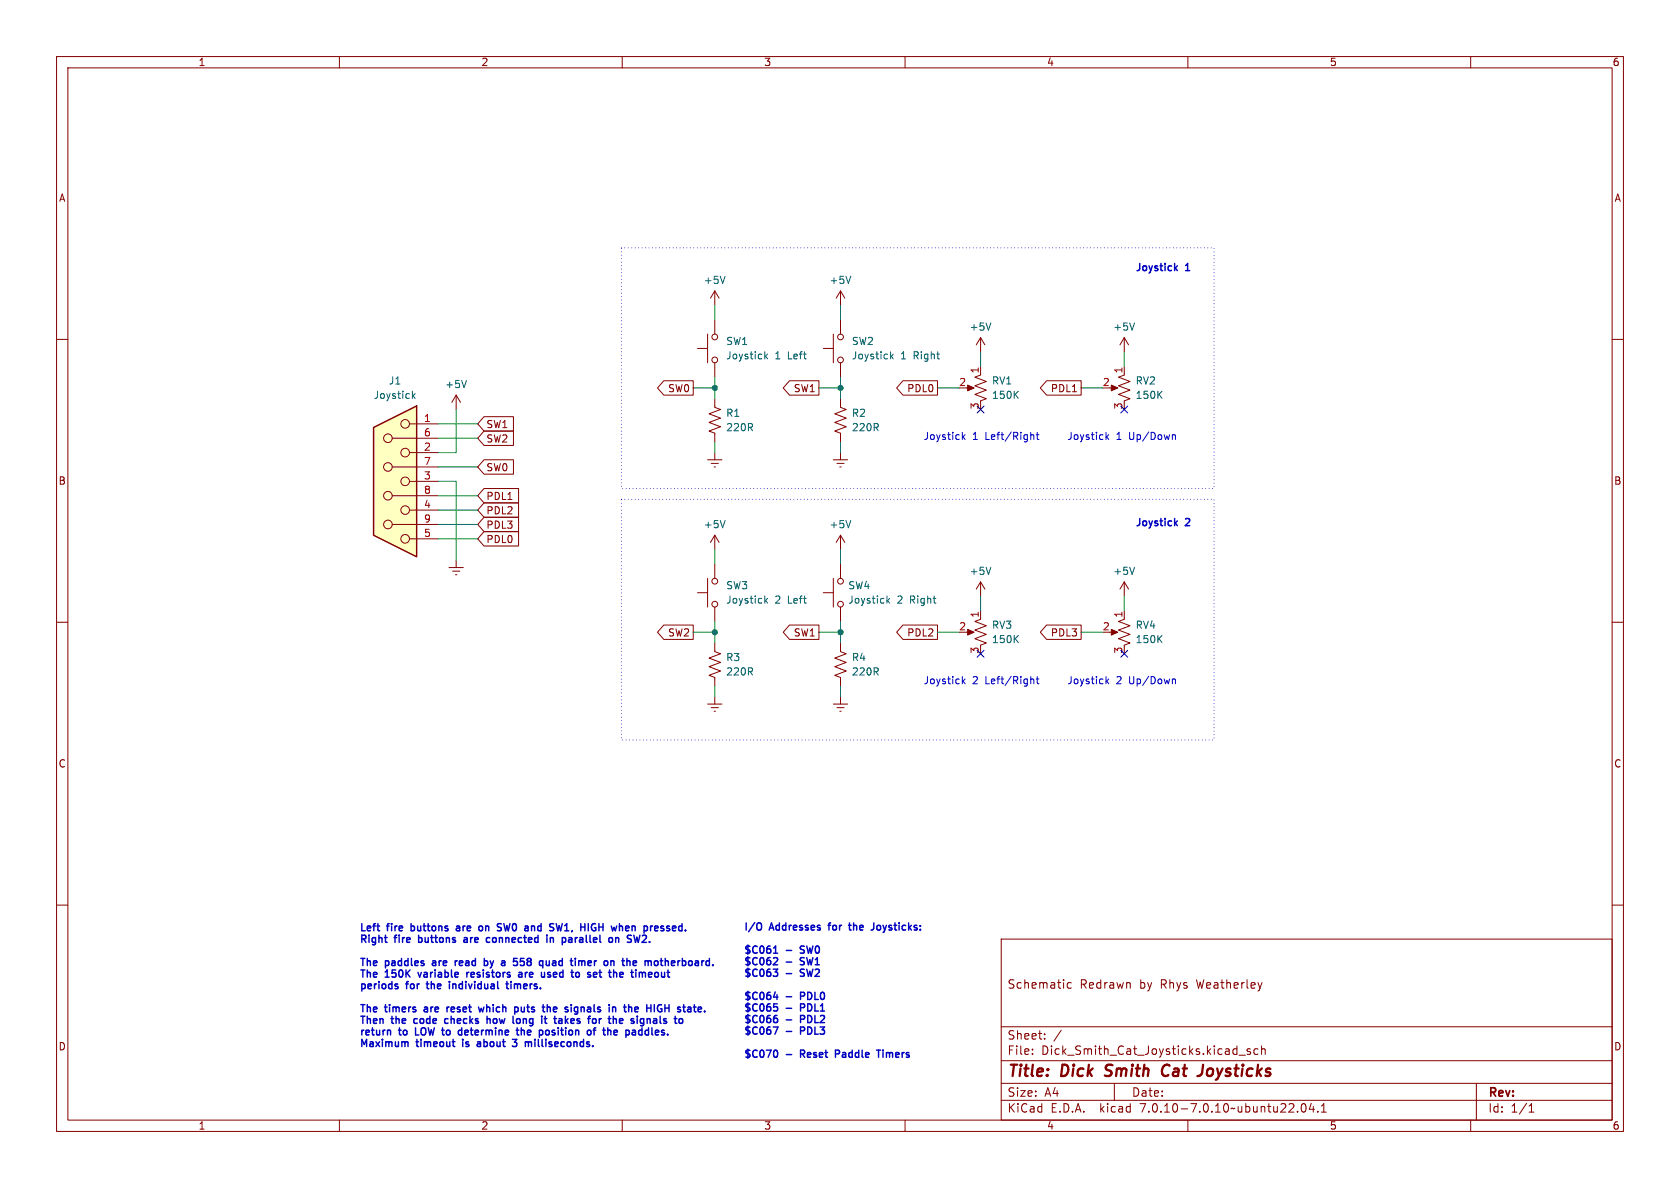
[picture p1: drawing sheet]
<svg xmlns="http://www.w3.org/2000/svg" width="297mm" height="210mm" viewBox="0 0 297 210" stroke-linecap="round" stroke-linejoin="round" font-family="sans-serif">
<g fill="none" stroke="#840000" stroke-width=".18">
<path d="M10 10h277v190h-277zM12 12h273v186h-273zM60 10v2M110 10v2M160 10v2M210 10v2M260 10v2M10 60h2M125.1 59.1v5M126.4 51.4v2.6M126.4 56.5v2.6M126.4 51.4l-.8 1.3"/>
<path d="M126.4 51.4l.7 1.3M147.3 59.1v5M148.6 51.4v2.6M148.6 56.5v2.6M148.6 51.4l-.8 1.3M148.6 51.4l.8 1.3M173.4 59.7v2.5M173.4 59.7l-.8 1.3M173.4 59.7l.7 1.3M198.8 59.7l-.8 1.3M198.8 59.7v2.5M198.8 59.7l.7 1.3"/>
<path d="M285 60h2M80.6 69.9l-.7 1.2M80.6 69.9v2.5M80.6 69.9l.8 1.2M123.3 61.6h1.8M126.4 70.5v1.5l1 .4-2.1 .8 2.1 .7-2.1 .8 2.1 .7-2.1 .8 1.1 .4v1.5M126.4 64.1v2.6M145.5 61.6h1.8M148.6 70.5v1.5l1 .4-2 .8 2 .7-2 .8 2 .7-2 .8 1 .4v1.5M148.6 64.1v2.6M170.8 68.6h1M173.4 66.3l-1.1 .4 2.1 .7-2.1 .8 2.1 .8-2.1 .7 2.1 .8-1 .4v.2"/>
<path d="M173.4 64.8v1.2M196.2 68.6h1M198.8 66.3l-1.1 .4 2.1 .7-2.1 .8 2.1 .8-2.1 .7 2.1 .8-1 .4v.2M198.8 64.8v1.2M125.1 81.3h2.5M125.7 81.9h1.3M126.2 82.6h.3M126.4 94.6l-.8 1.3M126.4 80v1.3M126.4 94.6v2.6M126.4 99.7v2.5M126.4 94.6l.7 1.3"/>
<path d="M147.3 81.3h2.6M148 81.9h1.2M148.5 82.6h.2M148.6 80v1.3M148.6 94.6v2.6M148.6 99.7v2.5M148.6 94.6l-.8 1.3M148.6 94.6l.8 1.3M10 110h2M123.3 104.8h1.8M125.1 102.2v5.1M126.4 113.7v1.5l1 .4-2.1 .7 2.1 .8-2.1 .8 2.1 .7-2.1 .8 1.1 .4v1.5"/>
<path d="M126.4 107.3v2.6M145.5 104.8h1.8M147.3 102.2v5.1M148.6 113.7v1.5l1 .4-2 .7 2 .8-2 .8 2 .7-2 .8 1 .4v1.5M148.6 107.3v2.6M170.8 111.8h1M173.4 109.5l-1.1 .4 2.1 .7-2.1 .8 2.1 .7-2.1 .8 2.1 .8-1 .3v.3M173.4 102.9v2.5M173.4 108v1.2M173.4 102.9l-.8 1.2M173.4 102.9l.7 1.2M196.2 111.8h1"/>
<path d="M198.8 109.5l-1.1 .4 2.1 .7-2.1 .8 2.1 .7-2.1 .8 2.1 .8-1 .3v.3M198.8 102.9v2.5M198.8 108v1.2M198.8 102.9l-.8 1.2M198.8 102.9l.7 1.2M285 110h2M125.1 124.5h2.5M125.7 125.1h1.3M126.2 125.7h.3M126.4 123.2v1.3M147.3 124.5h2.6M148 125.1h1.2"/>
<path d="M148.5 125.7h.2M148.6 123.2v1.3M10 160h2M285 160h2M177 166h108v32h-108zM189.4 173.8l-.4-.1-.3 .3v.4l.1 .2h.6M60 198v2M110 198v2M160 198v2M177 194.5h108M177 191.5h108M177 187.5h108"/>
<path d="M177 181.5h108M182.5 186.3v.1M182.5 185.5v.1M184.7 183.6v.1M184.7 182.8v.1M187.6 182.1l-1.3 2M197 191.5v3M210 198v2M219 186.5h1.2M221 185.5l-.3-.1-.2 .2v.2l.5 .2v.3h-.5M222.4 185.5l-.4-.1-.3 .3v.4l.1 .2h.6M223 185.5l.2-.1 .4 .1 .1 .9"/>
<path d="M223 184.9v1.5M229.4 196.5v.1M230.2 195.2l.2-.1a.81 .81 0 0 1 .6 .6 .81 .81 0 0 1-.3 .8l-.2 .1a.81 .81 0 0 1-.3-1.4zM231.8 195l-.3 1.1h.9M232.2 195.6v1M233 196.5v.1M233.6 196.6h.9M233.6 195.5l.4-.4v1.5M260 198v2M261 191.5v6.5M270.3 196.6h.9M270.3 195.5l.4-.4v1.5"/>
<circle cx="126.4" cy="59.6" r=".51"/>
<circle cx="148.6" cy="59.6" r=".51"/>
<circle cx="126.4" cy="63.6" r=".51"/>
<circle cx="148.6" cy="63.6" r=".51"/>
<circle cx="126.4" cy="106.8" r=".51"/>
<circle cx="126.4" cy="102.7" r=".51"/>
<circle cx="148.6" cy="106.8" r=".51"/>
<circle cx="148.6" cy="102.7" r=".51"/>
</g>
<path d="M195.3 190.1l.3 .1M195.6 188.4l-.1 .2 .1 .4M206.4 188.2a1.13 1.13 0 0 0-.9 .7 1.13 1.13 0 0 0 .2 1.2l.3 .1 .5-.1M213.5 189.1l-.2 .7 .4 .4" fill="none" stroke="#840000" stroke-width=".4"/>
<g fill="none" stroke="#006464" stroke-width=".18">
<path d="M128.2 48.8l-.4 1.3M150.4 48.8l-.4 1.3M175.2 57.1l-.5 1.3M200.6 57.1l-.5 1.3M82.5 67.3l-.5 1.2M135.2 62.2v1.2M135.3 63l.4 .4M135.7 62.6l-.5 .5M157.4 62.2v1.2M157.6 63l.3 .4M157.9 62.6l-.5 .5M179.5 69.7l.5 .7"/>
<path d="M180 69.2l-.7 .7M204.9 69.7l.5 .7M205.4 69.2l-.7 .7M128.2 92l-.4 1.3M150.4 92l-.4 1.3M135.2 105.4v1.2M135.3 106.1l.4 .5M135.7 105.8l-.5 .5M156.8 105.4v1.2M156.9 106.1l.4 .5M157.3 105.8l-.5 .5M175.2 100.3l-.5 1.2"/>
<path d="M179.5 112.9l.5 .7M180 112.3l-.7 .8M200.6 100.3l-.5 1.2M204.9 112.9l.5 .7M205.4 112.3l-.7 .8"/>
</g>
<g fill="#840000" stroke="#840000" stroke-width=".18">
<path d="M171.1 111.3l1.1 .5-1.1 .5z"/>
<path d="M196.5 68.1l1.1 .5-1.1 .5z"/>
<path d="M171.1 68.1l1.1 .5-1.1 .5z"/>
<path d="M196.5 111.3l1.1 .5-1.1 .5z"/>
</g>
<path d="M66 75.6l7.7-3.8v26.6l-7.7-3.8z" fill="#ffffc2"/>
<g fill="none" stroke="#840000" stroke-width=".18">
<path d="M69.3 77.5h8.2M72.4 74.9h5.1M85.6 76.2h5.2v2.5h-5.2l-1.1-1.2zM85.6 73.7h5.2v2.5h-5.2l-1.1-1.3zM117.4 67.3h5.2v2.6h-5.2l-1.2-1.3zM139.6 67.3h5.2v2.6h-5.2l-1.1-1.3zM159.6 67.3h6.1v2.6h-6.1l-1.1-1.3zM185 67.3h6.1v2.6h-6.1l-1.1-1.3zM69.3 92.7h8.2M69.3 87.6h8.2M69.3 82.6h8.2M72.4 95.3h5.1"/>
<path d="M72.4 90.2h5.1M72.4 85.1h5.1M72.4 80h5.1M80.6 99.1v1.2M85.6 86.4h6.1v2.5h-6.1l-1.1-1.3zM85.6 88.9h6.1v2.5h-6.1l-1.1-1.2zM85.6 91.4h6.1v2.6h-6.1l-1.1-1.3zM85.6 94h6.1v2.5h-6.1l-1.1-1.2zM85.6 81.3h5.2v2.5h-5.2l-1.1-1.2zM79.4 100.3h2.5M80 101h1.3M80.5 101.6h.3"/>
<path d="M117.4 110.5h5.2v2.5h-5.2l-1.2-1.2zM139.6 110.5h5.2v2.5h-5.2l-1.1-1.2zM159.6 110.5h6.1v2.5h-6.1l-1.1-1.2zM185 110.5h6.1v2.5h-6.1l-1.1-1.2z"/>
<circle cx="68.6" cy="77.5" r=".76"/>
<circle cx="71.6" cy="74.9" r=".76"/>
<circle cx="68.6" cy="87.6" r=".76"/>
<circle cx="68.6" cy="92.7" r=".76"/>
<circle cx="68.6" cy="82.5" r=".76"/>
<circle cx="71.6" cy="80" r=".76"/>
<circle cx="71.6" cy="95.2" r=".76"/>
<circle cx="71.6" cy="90.2" r=".76"/>
<circle cx="71.6" cy="85.1" r=".76"/>
</g>
<path d="M66 75.6l7.7-3.8v26.6l-7.7-3.8z" fill="none" stroke="#840000" stroke-width=".25"/>
<path d="M72.9 69.2v1.2M73 69.9l.4 .5M73.4 69.6l-.5 .5" fill="none" stroke="#006464" stroke-width=".18"/>
<g fill="none" stroke="#0000c2" stroke-width=".25">
<path d="M72.7 163.3v1.2M72.7 164.5h.1M72.8 163.7l-.1 .1M73.9 171.9l.3 .8M74 165.3v1.3M74 166.5l.1 .1M74.1 165.7l-.1 .1M75 178.4v.4M75.3 173.9h.5M76.5 170.3v.3M79 178v.9M79.4 178l-.4 .3"/>
<path d="M79.5 173.5v.1M79.5 173.9v.9M80.5 169.8v.9M80.7 163.8l.4-.1 .2 .2M80.8 169.8l-.3 .3M81.3 164l-.5 .1-.1 .1 .1 .3h.5M82.1 165.8l.3-.1 .2 .2M82.5 171.9v.8M82.6 166l-.4 .1-.2 .2 .2 .3 .4-.1M82.9 171.9l-.4 .2M84.9 163.7l.3 .1 .1 .1v.5l-.4 .1M85.6 178l-.3 .9-.2-.6-.3 .6"/>
<path d="M85.7 169.8h.3l.2 .3v.5l-.5 .1M86.2 165.7l.4 .1M86.6 166.5l-.4 .1M86.6 169.8l.4 .9M89.1 163.3l.3 1.2 .2-.9M89.4 173.9h.5M89.6 173.5v1.1l.3 .2M90.3 173.5v.1M90.3 173.9v.9M91.7 171.9h.5l.1 .8M92 169.4h.6M92.2 169.9h.3l.2 .2-.1 .5-.4 .1"/>
<path d="M92.2 178v.8h.4M92.3 172.2h-.5l-.1 .2 .1 .3h.5M94.3 163.7l.2 .2v.6M96.8 172.7h.5M97.1 170.6l-.4 .1M97.1 169.8v.9M97.3 165.9l.2-.2 .3 .1v.8M97.3 165.7v.9M97.3 171.9h-.3l-.2 .2 .1 .1 .4 .2M98 178l-.2 .2v.5l.2 .2M98.1 169.8l-.4 .1M98.1 170.2h-.3l-.1 .2v.2l.4 .1"/>
<path d="M98.4 178.3l-.6 .1M99.4 163.3l-.3 1.2-.2-.9M100.7 165.7h.2l.2 .2v.7M101.1 166.5l-.4 .1M101.1 166l-.4 .1M101.8 178l.3 .1M102.1 178.8l-.3 .1M102.1 178v1l-.1 .2M102.4 172v.6M103.2 169.8l.2 .2v.7M104 169.9v.7M104.5 170.1l-.6 .2"/>
<path d="M105 163.3h.3M105.1 164h.2v.4l-.2 .1M105.9 171.9h.5M106.1 171.5v1.1l.3 .1M108.8 165.9l.2-.2 .3 .1 .1 .8M108.8 165.7v.9M109.9 169.8h.5M110.1 169.4v1.1l.3 .2M110.1 171.9l.1 .3-.6 .1M110.2 178h.5M110.4 177.6v1.1l.3 .2M111.1 163.8l.1 .2-.6 .1"/>
<path d="M113.7 165.3l-.1 .1M114 169.8v.9M114.2 165.9l-.7 .7h.8M114.2 169.8l-.2 .2M115.2 171.9h-.4l-.2 .2 .1 .6h.5M115.3 172.2l-.7 .1M117.2 164.1l.2 .2-.2 .2M117.2 163.7l.1 .1M117.6 178.2h.7M117.8 169.8l.4 .2v.7M117.9 164.5h.1M118 163.7l-.1 .2 .1 .2"/>
<path d="M118.3 177.6v1.3M123.8 178l.2 .3-.6 .1M124 178.8l-.2 .1M124.6 178.7v.2M134.3 163.1l.2 .1a.81 .81 0 0 1-.2 1.2M136.7 171.3h.8l-.4 .5 .3 .1 .1 .5-.3 .2h-.3M136.8 168.5h.7M136.8 176.3h.7M136.8 177.5h.6M136.9 167.5l.2-.3v1.3M136.9 169.3h.5l.1 .3-.8 .9h.8M136.9 177.9h.3l.3 .3-.1 .4-.5 .1"/>
<path d="M137 180h.2l.3 .2-.1 .5-.4 .1M137.1 179.5h.3M137.4 175.8v.9M141.5 168.4l.2 .1M141.5 170.5h.2M141.5 172.5l.2 .1M141.5 167.4v.3M141.5 169.4v.4M141.5 171.4v.4M141.5 176.1h.5M141.5 178.1h.5M142 175.4h-.5v1.3"/>
<path d="M142 177.5h-.5v1.2M142 179.5h-.5v1.3M146.4 163.6h.5M150 163.6h.5M150.2 163.1v1.1l.3 .2M154.5 163.1l-.1 1.1M155.1 163.6l-.1 .2 .1 .6M73.2 180.2v.6M73.5 181.7v1.3h.6M79.2 180.1h-.4l-.2 .2 .1 .6h.5M81.5 182.1l.1 .1M81.6 181.7v1.3"/>
<path d="M81.6 182.9l-.1 .1M81.8 183.7v.2M81.8 184.2v.8M84.3 184.8l.2 .2 .5-.1M84.4 184.2h.4l.2 .1M85 184.5h-.5l-.2 .2M86.2 180.1h.4v.8M91.2 182.1h.5M91.4 183.7l-.5 .5 .4 .1 .1 .5-.3 .2h-.3M91.6 183h.1M91.7 180.1l.3 .2v.4l-.3 .2M92.2 182.2l.1-.1 .3 .1 .1 .8"/>
<path d="M92.2 181.7v1.3M93.8 184.2l.2 .1v.7M96.7 182.1l.3 .1 .1 .2-.1 .4-.3 .2M100.1 180.4l.3 .5M100.4 180.1l-.4 .4M104.9 182.1h.4M106.2 180.1h.1M114.3 182.1l-.3 .3v.3l.3 .3M115.7 180.1h-.1M115.7 180.4l-.2 .2 .2 .3M136.7 181.5h.8l-.5 1.3M137.2 185.6a.79 .79 0 0 1 0 1.3"/>
<path d="M141.5 180.2h.5M141.5 182.2h.5M141.5 186.3h.5M142 181.5h-.5v1.3M142 185.6h-.5v1.3M148.3 185.7l-.6-.1v1.3M148.3 186.2l-.6 .1M155 185.6h.7M155.3 185.6v1.3M156.1 185.6v.2M156.1 186.1v.8"/>
</g>
<g fill="none" stroke="#0000c2" stroke-width=".18">
<path d="M170.1 76.4v1.3M170.2 77.2l.4 .5M170.6 76.8l-.5 .5M182.4 76.8l.4 .2v.7M183.2 76.8h.5M183.4 76.4v1.1l.3 .2M195.5 76.4v1.3M195.6 77.2l.4 .5M196 76.8l-.5 .5M207.4 76.8l.4 .2v.7M170.1 119.6v1.3M183.4 119.6v1.1l.3 .2"/>
<path d="M195.5 119.6v1.3M170.2 120.4l.4 .5M170.6 120l-.5 .5M182.4 120l.4 .2v.7M183.2 120h.5M195.6 120.4l.4 .5M196 120l-.5 .5M207.4 120l.4 .2v.7"/>
</g>
<path d="M109.9 43.8h104.7v42.6h-104.7v-42.6M109.9 88.3h104.7v42.5h-104.7v-42.5" fill="none" stroke="#0000c2" stroke-width=".18" stroke-dasharray="0 .6"/>
<g fill="none" stroke="#009600" stroke-width=".18">
<path d="M126.4 54v2.5M148.6 54v2.5M77.5 74.9h7M77.5 77.5h7M80.6 72.4v7.6h-3.1M122.6 68.6h3.8M126.4 66.7v3.8M126.4 78.1v1.9M144.8 68.6h3.8M148.6 66.7v3.8M148.6 78.1v1.9M165.7 68.6h3.8"/>
<path d="M173.4 62.2v2.6M191.1 68.6h3.8M198.8 62.2v2.6M77.5 90.2h7M77.5 95.3h7M77.5 85.1h3.1v14M77.5 87.6h7M77.5 92.7h7M77.5 82.6h7M126.4 97.2v2.5M148.6 97.2v2.5M122.6 111.8h3.8"/>
<path d="M126.4 109.9v3.8M144.8 111.8h3.8M148.6 109.9v3.8M165.7 111.8h3.8M173.4 105.4v2.6M191.1 111.8h3.8M198.8 105.4v2.6M126.4 121.3v1.9M148.6 121.3v1.9"/>
</g>
<path d="M172.7 71.8l1.3 1.2M174 71.8l-1.3 1.2M198.1 71.8l1.3 1.2M199.4 71.8l-1.3 1.2M172.7 115l1.3 1.2M174 115l-1.3 1.2M198.1 115l1.3 1.2M199.4 115l-1.3 1.2" fill="none" stroke="#000084" stroke-width=".18"/>
<g fill="#009600" stroke="#009600" stroke-width=".18">
<circle cx="126.4" cy="68.6" r=".46"/>
<circle cx="126.4" cy="111.8" r=".46"/>
<circle cx="148.6" cy="111.8" r=".46"/>
<circle cx="148.6" cy="68.6" r=".46"/>
</g>
<g font-size="2.8" fill="#840000">
<text x="178" y="190.9">Title:</text>
<text x="187.7" y="190.9">Dick</text>
<text x="196.3" y="190.9">Smith</text>
<text x="207.1" y="190.9">Cat</text>
<text x="214.3" y="190.9">Joysticks</text>
</g>
<g font-size="2.1" fill="#840000">
<text x="178" y="175">Schematic</text>
<text x="190.9" y="175">Redrawn</text>
<text x="201.5" y="175">by</text>
<text x="205.3" y="175">Rhys</text>
<text x="211.8" y="175">Weatherley</text>
<text x="178" y="184">Sheet:</text>
<text x="178" y="186.7">File:</text>
<text x="184.1" y="186.7">Dick_Smith_Cat_Joysticks.kicad_sch</text>
<text x="178" y="196.9">KiCad</text>
<text x="178" y="194.1">Size:</text>
<text x="184.7" y="194.1">A4</text>
<text x="185.7" y="196.9">E.D.A.</text>
<text x="194.6" y="196.9">kicad</text>
<text x="200" y="194.1">Date:</text>
<text x="201.8" y="196.9">7.0.10-7.0.10~ubuntu22.04.1</text>
<text x="263" y="194.3">Rev:</text>
<text x="263" y="196.9">Id:</text>
<text x="267.1" y="196.9">1/1</text>
</g>
<g font-size="1.8" fill="#840000">
<text x="35" y="11.9">1</text>
<text x="85" y="11.9">2</text>
<text x="135" y="11.9">3</text>
<text x="185" y="11.9">4</text>
<text x="235" y="11.9">5</text>
<text x="285" y="11.9">6</text>
<text x="10.3" y="35.9">A</text>
<text x="285.3" y="35.9">A</text>
<text x="118" y="69.5">SW0</text>
<text x="140.2" y="69.5">SW1</text>
<text x="160.3" y="69.5">PDL0</text>
<text x="185.7" y="69.5">PDL1</text>
<text x="85.9" y="75.9">SW1</text>
<text x="85.9" y="83.5">SW0</text>
<text x="85.9" y="78.4">SW2</text>
<text x="10.3" y="85.9">B</text>
<text x="85.9" y="88.6">PDL1</text>
<text x="285.3" y="85.9">B</text>
<text x="85.9" y="91.1">PDL2</text>
<text x="85.9" y="93.7">PDL3</text>
<text x="85.9" y="96.2">PDL0</text>
<text x="118" y="112.7">SW2</text>
<text x="140.2" y="112.7">SW1</text>
<text x="160.3" y="112.7">PDL2</text>
<text x="185.7" y="112.7">PDL3</text>
<text x="10.3" y="135.9">C</text>
<text x="285.3" y="135.9">C</text>
<text x="10.3" y="185.9">D</text>
<text x="285.3" y="185.9">D</text>
<text x="35" y="199.9">1</text>
<text x="85" y="199.9">2</text>
<text x="135" y="199.9">3</text>
<text x="185" y="199.9">4</text>
<text x="235" y="199.9">5</text>
<text x="285" y="199.9">6</text>
</g>
<g font-size="1.8" fill="#006464">
<text x="124.3" y="50.4">+5V</text>
<text x="146.6" y="50.4">+5V</text>
<text x="171.3" y="58.6">+5V</text>
<text x="196.7" y="58.6">+5V</text>
<text x="128.3" y="63.7">Joystick</text>
<text x="128.3" y="61.2">SW1</text>
<text x="137" y="63.7">1</text>
<text x="139.4" y="63.7">Left</text>
<text x="150.5" y="63.7">Joystick</text>
<text x="150.5" y="61.2">SW2</text>
<text x="159.2" y="63.7">1</text>
<text x="161.6" y="63.7">Right</text>
<text x="66" y="70.7">Joystick</text>
<text x="68.7" y="68.2">J1</text>
<text x="78.6" y="68.8">+5V</text>
<text x="175.3" y="68.2">RV1</text>
<text x="175.3" y="70.7">150K</text>
<text x="200.7" y="68.2">RV2</text>
<text x="200.7" y="70.7">150K</text>
<text x="128.3" y="73.9">R1</text>
<text x="128.3" y="76.4">220R</text>
<text x="150.5" y="73.9">R2</text>
<text x="150.5" y="76.4">220R</text>
<text x="124.3" y="93.6">+5V</text>
<text x="146.6" y="93.6">+5V</text>
<text x="171.3" y="101.8">+5V</text>
<text x="196.7" y="101.8">+5V</text>
<text x="128.3" y="106.9">Joystick</text>
<text x="128.3" y="104.4">SW3</text>
<text x="137" y="106.9">2</text>
<text x="139.4" y="106.9">Left</text>
<text x="149.9" y="106.9">Joystick</text>
<text x="149.9" y="104.4">SW4</text>
<text x="158.6" y="106.9">2</text>
<text x="161" y="106.9">Right</text>
<text x="175.3" y="111.4">RV3</text>
<text x="175.3" y="113.9">150K</text>
<text x="200.7" y="111.4">RV4</text>
<text x="200.7" y="113.9">150K</text>
<text x="128.3" y="117.1">R3</text>
<text x="128.3" y="119.6">220R</text>
<text x="150.5" y="117.1">R4</text>
<text x="150.5" y="119.6">220R</text>
</g>
<g font-size="1.8" fill="#0000c2">
<text x="200.7" y="48">Joystick</text>
<text x="209.7" y="48">1</text>
<text x="163.2" y="77.9">Joystick</text>
<text x="171.9" y="77.9">1</text>
<text x="174.3" y="77.9">Left/Right</text>
<text x="188.6" y="77.9">Joystick</text>
<text x="197.3" y="77.9">1</text>
<text x="199.7" y="77.9">Up/Down</text>
<text x="200.7" y="93.1">Joystick</text>
<text x="209.7" y="93.1">2</text>
<text x="163.2" y="121">Joystick</text>
<text x="171.9" y="121">2</text>
<text x="174.3" y="121">Left/Right</text>
<text x="188.6" y="121">Joystick</text>
<text x="197.3" y="121">2</text>
<text x="199.7" y="121">Up/Down</text>
<text x="63.5" y="164.7">Left</text>
<text x="63.5" y="166.8">Right</text>
<text x="68.5" y="164.7">fire</text>
<text x="69.9" y="166.8">fire</text>
<text x="73.2" y="164.7">buttons</text>
<text x="74.6" y="166.8">buttons</text>
<text x="81.8" y="164.7">are</text>
<text x="83.1" y="166.8">are</text>
<text x="86.3" y="164.7">on</text>
<text x="87.6" y="166.8">connected</text>
<text x="90" y="164.7">SW0</text>
<text x="95.4" y="164.7">and</text>
<text x="98.8" y="166.8">in</text>
<text x="100.3" y="164.7">SW1,</text>
<text x="102" y="166.8">parallel</text>
<text x="106.3" y="164.7">HIGH</text>
<text x="110.8" y="166.8">on</text>
<text x="112.3" y="164.7">when</text>
<text x="114.6" y="166.8">SW2.</text>
<text x="118.5" y="164.7">pressed.</text>
<text x="131.4" y="164.6">I/O</text>
<text x="136.2" y="164.6">Addresses</text>
<text x="147.1" y="164.6">for</text>
<text x="151.2" y="164.6">the</text>
<text x="155.7" y="164.6">Joysticks:</text>
<text x="63.5" y="170.9">The</text>
<text x="63.5" y="172.9">The</text>
<text x="68.2" y="170.9">paddles</text>
<text x="68.2" y="172.9">150K</text>
<text x="74.6" y="172.9">variable</text>
<text x="77" y="170.9">are</text>
<text x="81.5" y="170.9">read</text>
<text x="83.6" y="172.9">resistors</text>
<text x="87.2" y="170.9">by</text>
<text x="90.8" y="170.9">a</text>
<text x="93.3" y="172.9">are</text>
<text x="93.4" y="170.9">558</text>
<text x="97.8" y="172.9">used</text>
<text x="98.5" y="170.9">quad</text>
<text x="103.7" y="172.9">to</text>
<text x="104.6" y="170.9">timer</text>
<text x="107" y="172.9">set</text>
<text x="110.9" y="170.9">on</text>
<text x="111.3" y="172.9">the</text>
<text x="114.7" y="170.9">the</text>
<text x="115.8" y="172.9">timeout</text>
<text x="119.2" y="170.9">motherboard. $C062</text>
<text x="131.4" y="168.7">$C061</text>
<text x="131.4" y="172.8">$C063</text>
<text x="139" y="168.7">-</text>
<text x="139" y="170.7">-</text>
<text x="139" y="172.8">-</text>
<text x="142.1" y="168.7">SW0</text>
<text x="142.1" y="170.7">SW1</text>
<text x="142.1" y="172.8">SW2</text>
<text x="63.5" y="174.9">periods</text>
<text x="63.5" y="179">The</text>
<text x="68.2" y="179">timers</text>
<text x="71.9" y="174.9">for</text>
<text x="75.6" y="179">are</text>
<text x="76.1" y="174.9">the</text>
<text x="80.1" y="179">reset</text>
<text x="80.5" y="174.9">individual</text>
<text x="86.3" y="179">which</text>
<text x="91.2" y="174.9">timers.</text>
<text x="93.1" y="179">puts</text>
<text x="98.6" y="179">the</text>
<text x="103" y="179">signals</text>
<text x="111.3" y="179">in</text>
<text x="114.5" y="179">the</text>
<text x="119" y="179">HIGH</text>
<text x="131.4" y="176.9">$C064</text>
<text x="131.4" y="178.9">$C065</text>
<text x="139" y="176.9">-</text>
<text x="139" y="178.9">-</text>
<text x="142.1" y="176.9">PDL0</text>
<text x="142.1" y="178.9">PDL1</text>
<text x="63.5" y="181.1">Then</text>
<text x="63.5" y="183.1">return</text>
<text x="63.5" y="185.2">Maximum</text>
<text x="69.3" y="181.1">the</text>
<text x="70.7" y="183.1">to</text>
<text x="73.7" y="185.2">timeout</text>
<text x="73.8" y="181.1">code</text>
<text x="74" y="183.1">LOW to</text>
<text x="79.7" y="181.1">checks</text>
<text x="82.4" y="185.2">is</text>
<text x="82.6" y="183.1">determine</text>
<text x="85.5" y="185.2">about</text>
<text x="87.7" y="181.1">how</text>
<text x="92.3" y="185.2">3</text>
<text x="92.8" y="181.1">long</text>
<text x="93.5" y="183.1">the</text>
<text x="94.9" y="185.2">milliseconds.</text>
<text x="97.9" y="183.1">position</text>
<text x="98.4" y="181.1">it</text>
<text x="101.2" y="181.1">takes</text>
<text x="107" y="183.1">of</text>
<text x="107.7" y="181.1">for</text>
<text x="110.3" y="183.1">the</text>
<text x="111.8" y="181.1">the</text>
<text x="114.8" y="183.1">paddles.</text>
<text x="116.2" y="181.1">signals</text>
<text x="131.4" y="180.9">$C066</text>
<text x="131.4" y="183">$C067</text>
<text x="139" y="180.9">-</text>
<text x="139" y="183">-</text>
<text x="142.1" y="180.9">PDL2</text>
<text x="142.1" y="183">PDL3</text>
<text x="131.4" y="187.1">$C070</text>
<text x="139" y="187.1">-</text>
<text x="142.1" y="187.1">Reset</text>
<text x="148.8" y="187.1">Paddle</text>
<text x="156.7" y="187.1">Timers</text>
</g>
<g font-size="1.8" fill="#a90000">
<text x="169.5" y="68.3">2</text>
<text x="173.1" y="66.1" transform="rotate(-90 173.1 66.1)">1</text>
<text x="194.9" y="68.3">2</text>
<text x="198.5" y="66.1" transform="rotate(-90 198.5 66.1)">1</text>
<text x="74.9" y="74.7">1</text>
<text x="74.9" y="77.2">6</text>
<text x="173.1" y="72.5" transform="rotate(-90 173.1 72.5)">3</text>
<text x="198.5" y="72.5" transform="rotate(-90 198.5 72.5)">3</text>
<text x="74.9" y="79.8">2</text>
<text x="74.9" y="82.3">7</text>
<text x="74.9" y="84.8">3</text>
<text x="74.9" y="89.9">4</text>
<text x="74.9" y="87.4">8</text>
<text x="74.9" y="95">5</text>
<text x="74.9" y="92.5">9</text>
<text x="169.5" y="111.5">2</text>
<text x="173.1" y="109.3" transform="rotate(-90 173.1 109.3)">1</text>
<text x="194.9" y="111.5">2</text>
<text x="198.5" y="109.3" transform="rotate(-90 198.5 109.3)">1</text>
<text x="173.1" y="115.6" transform="rotate(-90 173.1 115.6)">3</text>
<text x="198.5" y="115.6" transform="rotate(-90 198.5 115.6)">3</text>
</g>
</svg>
